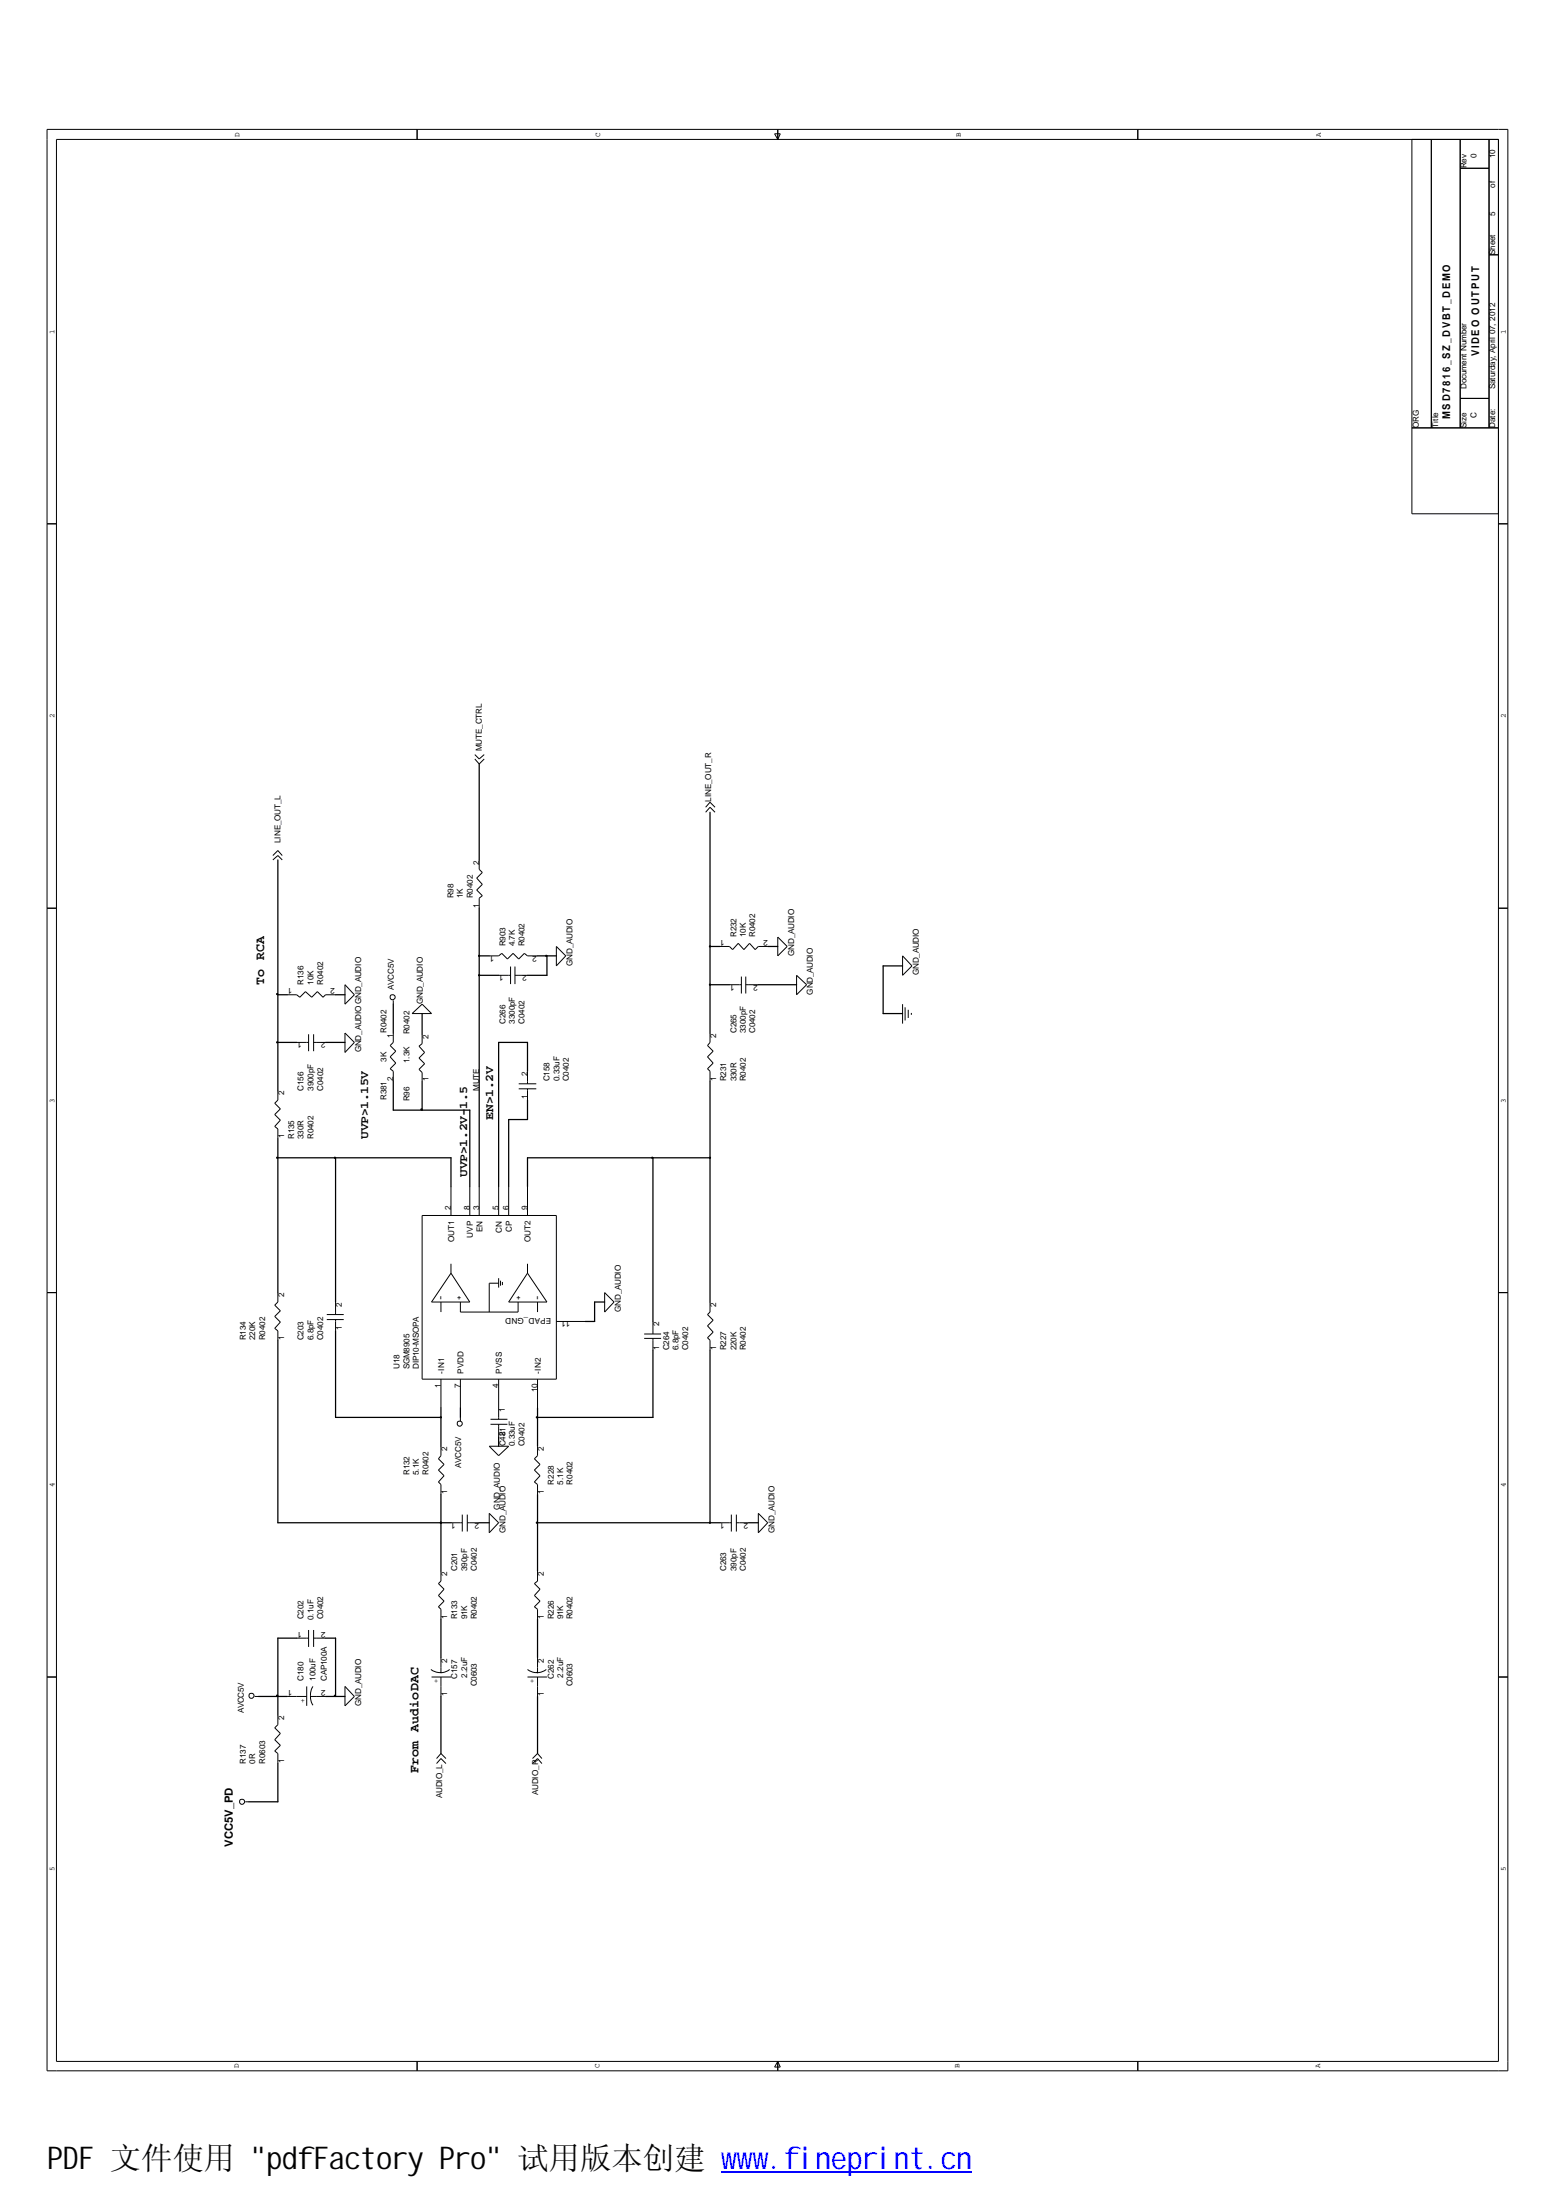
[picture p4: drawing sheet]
<svg xmlns="http://www.w3.org/2000/svg" width="210mm" height="297mm" viewBox="0 0 210 297" stroke-linecap="round" stroke-linejoin="round" font-family="sans-serif">
<g fill="none" stroke="#000" stroke-width=".13">
<path d="M6.3 17.5h197.2v262.1h-197.2zM7.6 18.8h194.7v259.5h-194.7zM56.3 17.5v1.3M104.6 18.1h.7l-.3 .7zM105 17.5v1.3M153.6 17.5v1.3M190.6 18.8v50.6h11.7M193.2 18.8v39M197.1 18.8v39M201 18.8v39M197.1 22.7h3.9M201 34.4h1.3"/>
<path d="M190.6 57.8h11.7M197.1 53.8h3.9M6.3 70.7h1.3M202.3 70.7h1.2M36.8 115.5l.7-.7 .6 .7M36.8 116.1l.7-.6 .6 .6M64.1 102.5l.6 .7 .7-.7M64.1 101.9l.6 .6 .7-.6M64.7 116.1v1.3l.4 .4-.8 .8 .8 .8-.8 .8 .8 .7-.4 .4v1.3M95.2 109l.6-.7 .7 .7M95.2 109.7l.6-.7 .7 .7M6.3 122.6h1.3"/>
<path d="M38.8 134.3h1.2l.5 .3 .7-.7 .9 .7 .7-.7 .8 .7 .3-.3h1.4M41.7 139.6v2.3M42.3 139.6v2.3M46.6 133l1.2 1.3-1.2 1.3zM46.6 139.5l1.2 1.2-1.2 1.4zM53.1 139.5v1.2l-.4 .5 .7 .7-.7 .8 .7 .8-.7 .8 .4 .3v1.4M53.1 135.1v.5M55.6 136.8l1.4-1.2 1.3 1.2zM57 139.6v1.3l-.4 .4 .7 .8-.7 .8 .7 .7-.7 .8 .4 .4v1.3M66 129.1h1.3l.4-.4 .8 .8 .8-.8 .7 .8 .8-.8 .4 .4h1.4M67.3 131.7h1.6M68.9 130.5v2.4"/>
<path d="M69.5 131.7h1.7M69.5 130.5v2.4M75.1 127.8l1.3 1.3-1.3 1.3zM95.8 139.5v1.2l-.3 .5 .8 .7-.8 .8 .8 .8-.8 .8 .3 .3v1.4M97.2 127.8h1.3l.4 .4 .8-.8 .7 .8 .8-.8 .7 .8 .5-.4h1.2M98.5 133h1.6M100.1 131.9v2.2M100.7 133h1.7M100.7 131.9v2.2M105 126.5l1.3 1.3-1.3 1.3zM107.5 131.7l1.4 1.3-1.4 1.3zM121.8 129.1l1.3 1.3-1.3 1.3z"/>
<path d="M121.8 135.6v2.6M122.2 136v1.8M122.6 136.3v1.1M123 136.8v.2M202.3 122.6h1.2M37.5 147.3v1.2l-.4 .5 .7 .7-.7 .8 .7 .7-.7 .9 .4 .3v1.4M40 140.7h1.7M42.3 140.7h1.6M70 146.3h2.4M70 147h2.4M71.2 144.6v1.7M71.2 147v1.5"/>
<path d="M6.3 174.5h1.3M37.5 174.5v1.3l-.4 .4 .7 .8-.7 .7 .7 .8-.7 .9 .4 .3v1.3M44.1 177.5h2.3M44.1 178.2h2.3M45.3 175.8v1.7M45.3 178.2v1.5M57 164.1h18.1v22.1h-18.1zM59.5 175.8v1.4M60.9 171.9l2.5 3.9h-5.1zM60.9 160.2v3.9M60.9 170.6v1.3M62.1 175.8v1.4h7.8v-1.4"/>
<path d="M63.4 160.2v3.9M64.7 160.2v3.9M67.3 173.3h-1.3v3.9M67.3 160.2v3.9M67.3 172.6v1.2M67.6 172.9v.7M67.8 173.1v.4M68.7 160.2v3.9M71.2 171.9l2.6 3.9h-5.1zM71.2 160.2v3.9M71.2 170.6v1.3M72.6 175.8v1.4"/>
<path d="M75.1 178.4h3.9M81.6 174.5l1.3 1.3-1.3 1.4zM88.1 178.4v1.7M95.8 175.8v1.4l-.3 .3 .8 .8-.8 .7 .8 .9-.8 .7 .3 .4v1.3M202.3 174.5h1.2M59.5 186.2v3.9M59.5 195.3v1.2l-.3 .5 .7 .7-.7 .8 .7 .7-.7 .9 .3 .3v1.4M62.1 186.2v3.9M62.1 191.4v.5M66 195.3h2.7l-1.4 1.2zM66.2 192.3h2.3M66.2 191.6h2.3"/>
<path d="M67.3 186.2v5.4M67.3 192.3v1.7M72.6 186.2v3.9M72.6 195.3v1.2l-.5 .5 .8 .7-.8 .8 .8 .7-.8 .9 .5 .3v1.4M87 180.1h2.2M87 180.7h2.2M88.1 180.7v1.6M59.5 212.1v1.4l-.3 .3 .7 .8-.7 .8 .7 .8-.7 .7 .3 .4v1.3M60.9 205.6h1.5M62.4 204.5v2.3M63.1 205.6h1.6M63.1 204.5v2.3"/>
<path d="M66 204.3l1.3 1.3-1.3 1.4zM72.6 212.1v1.4l-.5 .3 .8 .8-.8 .8 .8 .8-.8 .7 .5 .4v1.3M97.2 205.6h1.5M98.7 204.5v2.3M99.4 205.6h1.7M99.4 204.5v2.3M102.4 204.3l1.2 1.3-1.2 1.4zM6.3 226.4h1.3M34.4 229.1h.5M37.5 231.6v1.3l-.4 .4 .7 .7-.7 .9 .7 .8-.7 .7 .4 .4v1.3M38.8 229.1h2.6M40 221.2h1.7"/>
<path d="M41.4 227.7v2.6M41.7 220.1v2.3M41.9 229.1h2M42.2 227.7l-.2 .6-.1 .6 .1 .8 .2 .5M42.3 221.2h1.6M42.3 220.1v2.3M46.6 227.7l1.2 1.4-1.2 1.2zM58.2 225.4a2.08 2.08 0 0 0 1.2 .4M58.3 226.4h2.6M58.9 237.4l.6-.6 .7 .6M58.9 238.1l.6-.7 .7 .7M59.5 223.8v2.1"/>
<path d="M59.5 226.4v2.7M60.7 225.4l-.5 .3a.58 .58 0 0 1-.8 0M71.2 225.4l.9 .4h.3l.1-.1M71.2 226.4h2.6M71.9 237.4l.7-.6 .6 .6M71.9 238.1l.7-.7 .6 .7M72.6 223.8v2.1M72.6 226.4v2.7M73.7 225.4l-.5 .3-.7 .1M202.3 226.4h1.2M33.1 243.3h.5M56.3 278.3v1.3"/>
<path d="M105 278.3v1.3M105 278.3l.3 .8h-.7zM153.6 278.3v1.3"/>
<circle cx="53" cy="134.6" r=".35"/>
<circle cx="62" cy="192.2" r=".35"/>
<circle cx="33.9" cy="229" r=".35"/>
<circle cx="32.7" cy="243.3" r=".35"/>
</g>
<g fill="none" stroke="#000" stroke-width=".17">
<path d="M37.5 116.1v31.2M64.7 103.2v12.9M95.8 109.7v29.8M37.5 134.3h1.3M45.3 134.3h1.3M53.1 135.6v3.9M57 136.8v2.8M64.7 131.7h2.6M64.7 129.1h1.3M64.7 122.6v37.6M72.6 129.1h2.5M73.8 129.1v2.6h-2.6"/>
<path d="M95.8 133h2.7M95.8 127.8h1.4M102.4 133h5.1M103.6 127.8h1.4M121.8 130.4h-2.6v6.4h2.6M37.5 153.8v20.7M37.5 140.7h2.5M37.5 156.3h23.4v3.9M43.9 140.7h2.7M45.3 156.3v19.5M53.1 146v3.9h10.3v10.3M57 146.1v3.8"/>
<path d="M71.2 144.6v-3.9h-3.9v19.5M71.2 148.5v2.7h-2.5v9M88.1 156.3v22.1M95.8 156.3h-24.6v3.9M95.8 146v29.8M45.3 179.7v11.7h14.2M81.6 175.8h-1.3v2.6h-1.3M37.5 181v24.6h23.4M59.5 190.1v5.2M62.1 190.1v1.3M67.3 194v1.3M72.6 190.1v5.2"/>
<path d="M88.1 182.3v9.1h-15.5M95.8 182.3v23.3M59.5 201.8v10.3M59.5 218.6v5.2M64.7 205.6h1.3M72.6 201.8v10.3M72.6 218.6v5.2M72.6 205.6h24.6M101.1 205.6h1.3M34.9 229.1h3.9M37.5 238.1v5.2h-3.9M40 221.2h-2.5v10.4"/>
<path d="M43.9 221.2h1.4v7.9M43.9 229.1h2.7M59.5 229.1v7.7M72.6 229.1v7.7"/>
</g>
<g fill="#000" stroke="#000" stroke-width=".13">
<path d="M37.3 134.2h.2l-.1 .1z" fill-rule="evenodd"/>
<path d="M64.6 129l.2 .1h-.1z" fill-rule="evenodd"/>
<path d="M64.6 131.6l.2 .1-.1 .1z" fill-rule="evenodd"/>
<path d="M73.7 129l.1 .1h-.1z" fill-rule="evenodd"/>
<path d="M95.8 132.9l.1 .1h-.1z" fill-rule="evenodd"/>
<path d="M95.8 127.7l.1 .1-.1 .1z" fill-rule="evenodd"/>
<path d="M37.3 140.7h.2l-.1 .1z" fill-rule="evenodd"/>
<path d="M37.3 156.2l.2 .1-.1 .1z" fill-rule="evenodd"/>
<path d="M45.1 156.2l.2 .1-.1 .1z" fill-rule="evenodd"/>
<path d="M56.8 149.7l.2 .1-.1 .1z" fill-rule="evenodd"/>
<path d="M88 156.2l.1 .1v.1z" fill-rule="evenodd"/>
<path d="M95.8 156.2l.1 .1-.1 .1z" fill-rule="evenodd"/>
<path d="M59.4 191.3l.2 .1-.1 .1z" fill-rule="evenodd"/>
<path d="M72.4 191.3l.2 .1-.1 .1z" fill-rule="evenodd"/>
<path d="M59.4 205.5l.2 .1-.1 .1z" fill-rule="evenodd"/>
<path d="M59.4 205.5l.2 .1-.1 .1z" fill-rule="evenodd"/>
<path d="M72.4 205.5l.2 .1-.1 .1z" fill-rule="evenodd"/>
<path d="M95.8 205.5l.1 .1-.1 .1z" fill-rule="evenodd"/>
<path d="M37.3 228.9l.2 .1-.1 .1z" fill-rule="evenodd"/>
<path d="M37.3 228.9l.2 .1-.1 .1z" fill-rule="evenodd"/>
<path d="M45.1 228.9l.2 .1-.1 .1z" fill-rule="evenodd"/>
</g>
<path d="M97.4 293.2h33.8" fill="none" stroke="#00f" stroke-width=".17"/>
<text font-size="4.2" x="6.3" y="292.8">PDF 文件使用 &quot;pdfFactory Pro&quot; 试用版本创建 ww</text>
<text font-size="4.2" fill="#00f" x="99.5" y="292.8">w.fineprint.cn</text>
<g font-size="1.8">
<text x="35.6" y="133" transform="rotate(-90 35.6 133)">To RCA</text>
<text x="56.5" y="239.4" transform="rotate(-90 56.5 239.4)">From AudioDAC</text>
</g>
<g font-size="1.6">
<text x="63.1" y="149.7" transform="rotate(-90 63.1 149.7)">1.5</text>
<text x="49.7" y="153.8" transform="rotate(-90 49.7 153.8)">UVP&gt;1.15V</text>
<text x="66.5" y="151.2" transform="rotate(-90 66.5 151.2)">EN&gt;1.2V</text>
<text x="63.1" y="158.9" transform="rotate(-90 63.1 158.9)">UVP&gt;1.2V-</text>
</g>
<text font-size="1.5" x="31.4" y="249.4" transform="rotate(-90 31.4 249.4)">VCC5V_PD</text>
<g font-size="1.4">
<text x="199.6" y="48.1" transform="rotate(-90 199.6 48.1)">VIDE O O UTP UT</text>
<text x="195.7" y="56.6" transform="rotate(-90 195.7 56.6)">MS D7816_S Z_DVBT_DE MO</text>
</g>
<g font-size="1.1">
<text x="198" y="22.7" transform="rotate(-90 198 22.7)">Rev</text>
<text x="199.3" y="21.4" transform="rotate(-90 199.3 21.4)">0</text>
<text x="201.8" y="21.4" transform="rotate(-90 201.8 21.4)">10</text>
<text x="201.8" y="29.2" transform="rotate(-90 201.8 29.2)">5</text>
<text x="201.8" y="25.3" transform="rotate(-90 201.8 25.3)">of</text>
<text x="201.8" y="34.4" transform="rotate(-90 201.8 34.4)">Sheet</text>
<text x="198" y="52.5" transform="rotate(-90 198 52.5)">Document Number</text>
<text x="201.8" y="52.5" transform="rotate(-90 201.8 52.5)">Saturday, April 07, 2012</text>
<text x="191.5" y="57.8" transform="rotate(-90 191.5 57.8)">ORG</text>
<text x="194.1" y="57.8" transform="rotate(-90 194.1 57.8)">Title</text>
<text x="198" y="57.8" transform="rotate(-90 198 57.8)">Size</text>
<text x="199.3" y="56.4" transform="rotate(-90 199.3 56.4)">C</text>
<text x="201.8" y="57.8" transform="rotate(-90 201.8 57.8)">Date:</text>
<text x="65" y="101.4" transform="rotate(-90 65 101.4)">MUTE_CTRL</text>
<text x="37.8" y="113.8" transform="rotate(-90 37.8 113.8)">LINE_OUT_L</text>
<text x="96" y="108.2" transform="rotate(-90 96 108.2)">LINE_OUT_R</text>
<text x="64.7" y="116.8" transform="rotate(-90 64.7 116.8)">2</text>
<text x="61.2" y="121.3" transform="rotate(-90 61.2 121.3)">R98</text>
<text x="62.5" y="121.3" transform="rotate(-90 62.5 121.3)">1K</text>
<text x="63.8" y="121.3" transform="rotate(-90 63.8 121.3)">R0402</text>
<text x="64.7" y="122.5" transform="rotate(-90 64.7 122.5)">1</text>
<text x="66.7" y="129.1" transform="rotate(-180 66.7 129.1)">1</text>
<text x="68" y="131.7" transform="rotate(-180 68 131.7)">1</text>
<text x="68.2" y="127.8" transform="rotate(-90 68.2 127.8)">R903</text>
<text x="69.5" y="127.8" transform="rotate(-90 69.5 127.8)">4.7K</text>
<text x="70.8" y="127.8" transform="rotate(-90 70.8 127.8)">R0402</text>
<text x="71.1" y="131.7" transform="rotate(-180 71.1 131.7)">2</text>
<text x="72.5" y="129.1" transform="rotate(-180 72.5 129.1)">2</text>
<text x="77.3" y="130.4" transform="rotate(-90 77.3 130.4)">GND_AUDIO</text>
<text x="97.8" y="126.9" transform="rotate(-180 97.8 126.9)">1</text>
<text x="99.4" y="126.5" transform="rotate(-90 99.4 126.5)">R232</text>
<text x="100.7" y="126.5" transform="rotate(-90 100.7 126.5)">10K</text>
<text x="101.9" y="126.5" transform="rotate(-90 101.9 126.5)">R0402</text>
<text x="103.6" y="126.9" transform="rotate(-180 103.6 126.9)">2</text>
<text x="107.2" y="129.1" transform="rotate(-90 107.2 129.1)">GND_AUDIO</text>
<text x="124" y="131.7" transform="rotate(-90 124 131.7)">GND_AUDIO</text>
<text x="39.5" y="133.5" transform="rotate(-180 39.5 133.5)">1</text>
<text x="41" y="133" transform="rotate(-90 41 133)">R136</text>
<text x="42.3" y="133" transform="rotate(-90 42.3 133)">10K</text>
<text x="43.6" y="133" transform="rotate(-90 43.6 133)">R0402</text>
<text x="45.2" y="133.5" transform="rotate(-180 45.2 133.5)">2</text>
<text x="53.2" y="133.6" transform="rotate(-90 53.2 133.6)">AVCC5V</text>
<text x="57.1" y="135.6" transform="rotate(-90 57.1 135.6)">GND_AUDIO</text>
<text x="99.1" y="133" transform="rotate(-180 99.1 133)">1</text>
<text x="102.3" y="133" transform="rotate(-180 102.3 133)">2</text>
<text x="109.7" y="134.3" transform="rotate(-90 109.7 134.3)">GND_AUDIO</text>
<text x="40.7" y="140.7" transform="rotate(-180 40.7 140.7)">1</text>
<text x="43.9" y="140.7" transform="rotate(-180 43.9 140.7)">2</text>
<text x="48.8" y="142.1" transform="rotate(-90 48.8 142.1)">GND_AUDIOGND_AUDIO</text>
<text x="52.2" y="143.4" transform="rotate(-90 52.2 143.4)">3K</text>
<text x="52.2" y="139.5" transform="rotate(-90 52.2 139.5)">R0402</text>
<text x="53.1" y="140.2" transform="rotate(-90 53.1 140.2)">1</text>
<text x="55.3" y="143.5" transform="rotate(-90 55.3 143.5)">1.3K</text>
<text x="55.3" y="139.6" transform="rotate(-90 55.3 139.6)">R0402</text>
<text x="57.8" y="140.2" transform="rotate(-90 57.8 140.2)">2</text>
<text x="68.2" y="138.2" transform="rotate(-90 68.2 138.2)">C266</text>
<text x="69.5" y="138.2" transform="rotate(-90 69.5 138.2)">3300pF</text>
<text x="70.8" y="138.2" transform="rotate(-90 70.8 138.2)">C0402</text>
<text x="96.7" y="140.2" transform="rotate(-90 96.7 140.2)">2</text>
<text x="99.4" y="139.5" transform="rotate(-90 99.4 139.5)">C265</text>
<text x="100.7" y="139.5" transform="rotate(-90 100.7 139.5)">3300pF</text>
<text x="101.9" y="139.5" transform="rotate(-90 101.9 139.5)">C0402</text>
<text x="38.4" y="147.9" transform="rotate(-90 38.4 147.9)">2</text>
<text x="41" y="147.3" transform="rotate(-90 41 147.3)">C156</text>
<text x="42.3" y="147.3" transform="rotate(-90 42.3 147.3)">3900pF</text>
<text x="43.6" y="147.3" transform="rotate(-90 43.6 147.3)">C0402</text>
<text x="52.2" y="148.5" transform="rotate(-90 52.2 148.5)">R381</text>
<text x="53.1" y="145.9" transform="rotate(-90 53.1 145.9)">2</text>
<text x="55.3" y="148.7" transform="rotate(-90 55.3 148.7)">R96</text>
<text x="57.8" y="146" transform="rotate(-90 57.8 146)">1</text>
<text x="64.7" y="147.3" transform="rotate(-90 64.7 147.3)">MUTE</text>
<text x="71.2" y="148.4" transform="rotate(-90 71.2 148.4)">1</text>
<text x="71.2" y="145.3" transform="rotate(-90 71.2 145.3)">2</text>
<text x="74.2" y="146" transform="rotate(-90 74.2 146)">C158</text>
<text x="75.5" y="146" transform="rotate(-90 75.5 146)">0.33uF</text>
<text x="76.8" y="146" transform="rotate(-90 76.8 146)">C0402</text>
<text x="96.7" y="145.9" transform="rotate(-90 96.7 145.9)">1</text>
<text x="98" y="146" transform="rotate(-90 98 146)">R231</text>
<text x="99.4" y="146" transform="rotate(-90 99.4 146)">330R</text>
<text x="100.7" y="146" transform="rotate(-90 100.7 146)">R0402</text>
<text x="38.4" y="153.7" transform="rotate(-90 38.4 153.7)">1</text>
<text x="39.7" y="153.8" transform="rotate(-90 39.7 153.8)">R135</text>
<text x="41" y="153.8" transform="rotate(-90 41 153.8)">330R</text>
<text x="42.3" y="153.8" transform="rotate(-90 42.3 153.8)">R0402</text>
<text x="60.9" y="163.4" transform="rotate(-90 60.9 163.4)">2</text>
<text x="61.3" y="167.8" transform="rotate(-90 61.3 167.8)">OUT1</text>
<text x="63.4" y="163.4" transform="rotate(-90 63.4 163.4)">8</text>
<text x="63.8" y="167.2" transform="rotate(-90 63.8 167.2)">UVP</text>
<text x="64.7" y="163.4" transform="rotate(-90 64.7 163.4)">3</text>
<text x="65.1" y="166.4" transform="rotate(-90 65.1 166.4)">EN</text>
<text x="67.3" y="163.4" transform="rotate(-90 67.3 163.4)">5</text>
<text x="67.7" y="166.5" transform="rotate(-90 67.7 166.5)">CN</text>
<text x="68.7" y="163.4" transform="rotate(-90 68.7 163.4)">6</text>
<text x="69.1" y="166.4" transform="rotate(-90 69.1 166.4)">CP</text>
<text x="71.2" y="163.4" transform="rotate(-90 71.2 163.4)">9</text>
<text x="71.6" y="167.8" transform="rotate(-90 71.6 167.8)">OUT2</text>
<text x="38.4" y="175.1" transform="rotate(-90 38.4 175.1)">2</text>
<text x="46.1" y="179.6" transform="rotate(-90 46.1 179.6)">1</text>
<text x="46.1" y="176.5" transform="rotate(-90 46.1 176.5)">2</text>
<text x="74.4" y="178" transform="rotate(-180 74.4 178)">EPAD_GND</text>
<text x="77" y="178.4" transform="rotate(-180 77 178.4)">11</text>
<text x="83.8" y="177.2" transform="rotate(-90 83.8 177.2)">GND_AUDIO</text>
<text x="89" y="179" transform="rotate(-90 89 179)">2</text>
<text x="96.7" y="176.5" transform="rotate(-90 96.7 176.5)">2</text>
<text x="33.2" y="181" transform="rotate(-90 33.2 181)">R134</text>
<text x="34.5" y="181" transform="rotate(-90 34.5 181)">220K</text>
<text x="35.8" y="181" transform="rotate(-90 35.8 181)">R0402</text>
<text x="38.4" y="181" transform="rotate(-90 38.4 181)">1</text>
<text x="41" y="181" transform="rotate(-90 41 181)">C203</text>
<text x="42.3" y="181" transform="rotate(-90 42.3 181)">6.8pF</text>
<text x="43.6" y="181" transform="rotate(-90 43.6 181)">C0402</text>
<text x="53.9" y="184.9" transform="rotate(-90 53.9 184.9)">U18</text>
<text x="55.3" y="184.9" transform="rotate(-90 55.3 184.9)">SGM8905</text>
<text x="56.6" y="184.9" transform="rotate(-90 56.6 184.9)">DIP10-MSOPA</text>
<text x="59.9" y="185.5" transform="rotate(-90 59.9 185.5)">-IN1</text>
<text x="62.6" y="185.5" transform="rotate(-90 62.6 185.5)">PVDD</text>
<text x="67.7" y="185.5" transform="rotate(-90 67.7 185.5)">PVSS</text>
<text x="73" y="185.5" transform="rotate(-90 73 185.5)">-IN2</text>
<text x="89" y="182.2" transform="rotate(-90 89 182.2)">1</text>
<text x="90.3" y="182.3" transform="rotate(-90 90.3 182.3)">C264</text>
<text x="91.6" y="182.3" transform="rotate(-90 91.6 182.3)">6.8pF</text>
<text x="92.9" y="182.3" transform="rotate(-90 92.9 182.3)">C0402</text>
<text x="96.7" y="182.2" transform="rotate(-90 96.7 182.2)">1</text>
<text x="98" y="182.3" transform="rotate(-90 98 182.3)">R227</text>
<text x="99.4" y="182.3" transform="rotate(-90 99.4 182.3)">220K</text>
<text x="100.7" y="182.3" transform="rotate(-90 100.7 182.3)">R0402</text>
<text x="59.5" y="187.4" transform="rotate(-90 59.5 187.4)">1</text>
<text x="62.1" y="187.4" transform="rotate(-90 62.1 187.4)">7</text>
<text x="67.3" y="187.4" transform="rotate(-90 67.3 187.4)">4</text>
<text x="68.2" y="190.7" transform="rotate(-90 68.2 190.7)">1</text>
<text x="72.6" y="188" transform="rotate(-90 72.6 188)">10</text>
<text x="60.4" y="195.9" transform="rotate(-90 60.4 195.9)">2</text>
<text x="68.2" y="195.3" transform="rotate(-90 68.2 195.3)">C421</text>
<text x="68.2" y="193.9" transform="rotate(-90 68.2 193.9)">8</text>
<text x="69.5" y="195.3" transform="rotate(-90 69.5 195.3)">0.33uF</text>
<text x="70.8" y="195.3" transform="rotate(-90 70.8 195.3)">C0402</text>
<text x="73.4" y="195.9" transform="rotate(-90 73.4 195.9)">2</text>
<text x="55.3" y="199.2" transform="rotate(-90 55.3 199.2)">R132</text>
<text x="56.6" y="199.2" transform="rotate(-90 56.6 199.2)">5.1K</text>
<text x="57.8" y="199.2" transform="rotate(-90 57.8 199.2)">R0402</text>
<text x="60.4" y="201.7" transform="rotate(-90 60.4 201.7)">1</text>
<text x="62.2" y="198.1" transform="rotate(-90 62.2 198.1)">AVCC5V</text>
<text x="67.5" y="203.8" transform="rotate(-90 67.5 203.8)">GND_AUDIO</text>
<text x="73.4" y="201.7" transform="rotate(-90 73.4 201.7)">1</text>
<text x="74.8" y="200.4" transform="rotate(-90 74.8 200.4)">R228</text>
<text x="76" y="200.4" transform="rotate(-90 76 200.4)">5.1K</text>
<text x="77.3" y="200.4" transform="rotate(-90 77.3 200.4)">R0402</text>
<text x="61.5" y="205.6" transform="rotate(-180 61.5 205.6)">1</text>
<text x="64.7" y="205.6" transform="rotate(-180 64.7 205.6)">2</text>
<text x="68.2" y="207" transform="rotate(-90 68.2 207)">GND_AUDIO</text>
<text x="97.8" y="205.6" transform="rotate(-180 97.8 205.6)">1</text>
<text x="101" y="205.6" transform="rotate(-180 101 205.6)">2</text>
<text x="104.6" y="207" transform="rotate(-90 104.6 207)">GND_AUDIO</text>
<text x="60.4" y="212.8" transform="rotate(-90 60.4 212.8)">2</text>
<text x="61.7" y="212.1" transform="rotate(-90 61.7 212.1)">C201</text>
<text x="63.1" y="212.1" transform="rotate(-90 63.1 212.1)">390pF</text>
<text x="64.3" y="212.1" transform="rotate(-90 64.3 212.1)">C0402</text>
<text x="73.4" y="212.8" transform="rotate(-90 73.4 212.8)">2</text>
<text x="98" y="212.1" transform="rotate(-90 98 212.1)">C263</text>
<text x="99.4" y="212.1" transform="rotate(-90 99.4 212.1)">390pF</text>
<text x="100.7" y="212.1" transform="rotate(-90 100.7 212.1)">C0402</text>
<text x="40.7" y="220.3" transform="rotate(-180 40.7 220.3)">1</text>
<text x="41" y="218.6" transform="rotate(-90 41 218.6)">C202</text>
<text x="42.3" y="218.7" transform="rotate(-90 42.3 218.7)">0.1uF</text>
<text x="43.6" y="218.6" transform="rotate(-90 43.6 218.6)">C0402</text>
<text x="43.9" y="220.3" transform="rotate(-180 43.9 220.3)">2</text>
<text x="60.4" y="218.6" transform="rotate(-90 60.4 218.6)">1</text>
<text x="61.7" y="218.6" transform="rotate(-90 61.7 218.6)">R133</text>
<text x="63.1" y="218.6" transform="rotate(-90 63.1 218.6)">91K</text>
<text x="64.3" y="218.6" transform="rotate(-90 64.3 218.6)">R0402</text>
<text x="73.4" y="218.6" transform="rotate(-90 73.4 218.6)">1</text>
<text x="74.8" y="218.6" transform="rotate(-90 74.8 218.6)">R226</text>
<text x="76" y="218.6" transform="rotate(-90 76 218.6)">91K</text>
<text x="77.3" y="218.6" transform="rotate(-90 77.3 218.6)">R0402</text>
<text x="41" y="226.9" transform="rotate(-90 41 226.9)">C180</text>
<text x="42.6" y="226.9" transform="rotate(-90 42.6 226.9)">100uF</text>
<text x="44.1" y="226.9" transform="rotate(-90 44.1 226.9)">CAP100A</text>
<text x="60.4" y="224.5" transform="rotate(-90 60.4 224.5)">2</text>
<text x="61.7" y="226.7" transform="rotate(-90 61.7 226.7)">C157</text>
<text x="63.1" y="226.5" transform="rotate(-90 63.1 226.5)">2.2uF</text>
<text x="64.3" y="227.7" transform="rotate(-90 64.3 227.7)">C0603</text>
<text x="73.4" y="224.5" transform="rotate(-90 73.4 224.5)">2</text>
<text x="74.8" y="226.7" transform="rotate(-90 74.8 226.7)">C262</text>
<text x="76" y="226.5" transform="rotate(-90 76 226.5)">2.2uF</text>
<text x="77.3" y="227.7" transform="rotate(-90 77.3 227.7)">C0603</text>
<text x="32.9" y="231.3" transform="rotate(-90 32.9 231.3)">AVCC5V</text>
<text x="38.4" y="232.3" transform="rotate(-90 38.4 232.3)">2</text>
<text x="39.5" y="228.2" transform="rotate(-180 39.5 228.2)">1</text>
<text x="43.9" y="228.2" transform="rotate(-180 43.9 228.2)">2</text>
<text x="48.8" y="230.3" transform="rotate(-90 48.8 230.3)">GND_AUDIO</text>
<text x="60.4" y="229" transform="rotate(-90 60.4 229)">1</text>
<text x="73.4" y="229" transform="rotate(-90 73.4 229)">1</text>
<text x="33.2" y="238.1" transform="rotate(-90 33.2 238.1)">R137</text>
<text x="34.5" y="238.1" transform="rotate(-90 34.5 238.1)">0R</text>
<text x="35.8" y="238.1" transform="rotate(-90 35.8 238.1)">R0603</text>
<text x="38.4" y="238" transform="rotate(-90 38.4 238)">1</text>
<text x="59.7" y="242.8" transform="rotate(-90 59.7 242.8)">AUDIO_L</text>
<text x="72.6" y="242.3" transform="rotate(-90 72.6 242.3)">AUDIO_R</text>
</g>
<g font-size="1">
<text x="32.3" y="18.5" transform="rotate(-90 32.3 18.5)">D</text>
<text x="81" y="18.5" transform="rotate(-90 81 18.5)">C</text>
<text x="129.7" y="18.5" transform="rotate(-90 129.7 18.5)">B</text>
<text x="178.3" y="18.5" transform="rotate(-90 178.3 18.5)">A</text>
<text x="7.4" y="45.1" transform="rotate(-90 7.4 45.1)">1</text>
<text x="203.3" y="45.1" transform="rotate(-90 203.3 45.1)">1</text>
<text x="7.4" y="97" transform="rotate(-90 7.4 97)">2</text>
<text x="203.3" y="97" transform="rotate(-90 203.3 97)">2</text>
<text x="7.4" y="148.9" transform="rotate(-90 7.4 148.9)">3</text>
<text x="203.3" y="148.9" transform="rotate(-90 203.3 148.9)">3</text>
<text x="59.8" y="175.5" transform="rotate(-90 59.8 175.5)">-</text>
<text x="62.2" y="175.5" transform="rotate(-90 62.2 175.5)">+</text>
<text x="70.3" y="175.5" transform="rotate(-90 70.3 175.5)">+</text>
<text x="72.8" y="175.5" transform="rotate(-90 72.8 175.5)">-</text>
<text x="7.4" y="200.8" transform="rotate(-90 7.4 200.8)">4</text>
<text x="203.3" y="200.8" transform="rotate(-90 203.3 200.8)">4</text>
<text x="59.2" y="226.7" transform="rotate(-180 59.2 226.7)">+</text>
<text x="72.1" y="226.7" transform="rotate(-180 72.1 226.7)">+</text>
<text x="41.1" y="230" transform="rotate(-90 41.1 230)">+</text>
<text x="7.4" y="252.7" transform="rotate(-90 7.4 252.7)">5</text>
<text x="203.3" y="252.7" transform="rotate(-90 203.3 252.7)">5</text>
<text x="32.3" y="279.3" transform="rotate(-90 32.3 279.3)">D</text>
<text x="80.9" y="279.3" transform="rotate(-90 80.9 279.3)">C</text>
<text x="129.5" y="279.3" transform="rotate(-90 129.5 279.3)">B</text>
<text x="178.2" y="279.3" transform="rotate(-90 178.2 279.3)">A</text>
</g>
</svg>
